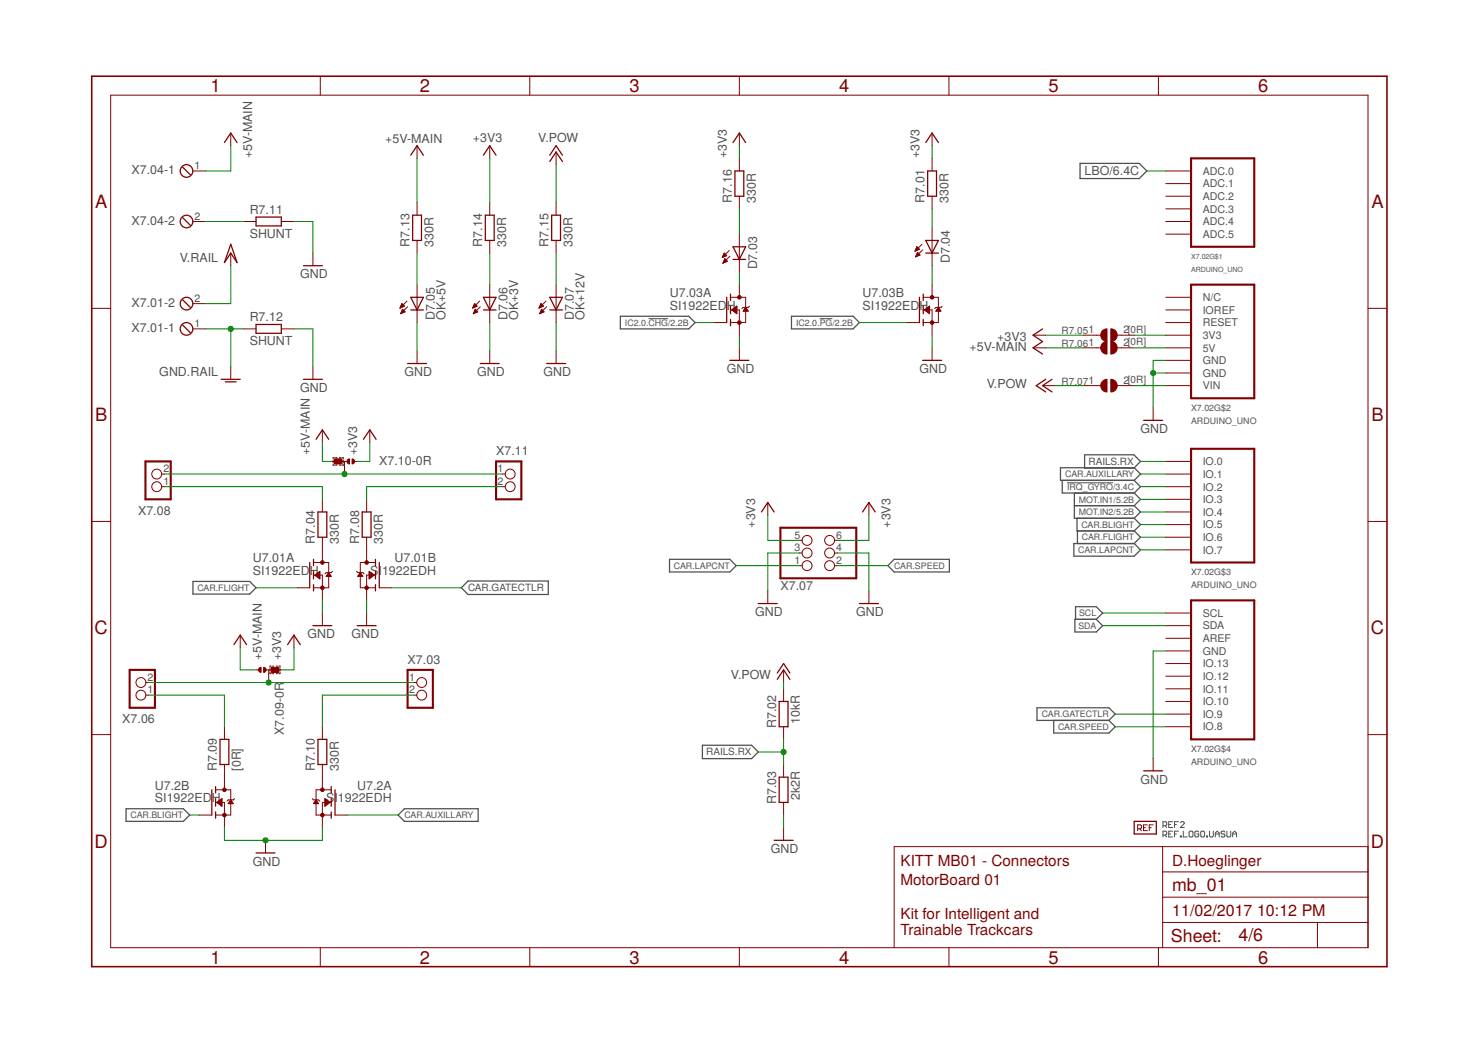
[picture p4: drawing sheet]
<svg xmlns="http://www.w3.org/2000/svg" width="297mm" height="210mm" viewBox="0 0 297 210" stroke-linecap="round" stroke-linejoin="round" font-family="sans-serif">
<g fill="none" stroke="#505050" stroke-width=".2">
<path d="M130.3 64.1h4M164.7 64.1h2.6M214.4 97.1h9.3M233.7 166h.6l.2-.2v-.4l-.2-.2h-.6v1.2M233.7 167.9h.6l.2-.2v-.4l-.2-.2h-.6v1.2M234.1 167.9l.4 .4M234.1 166l.4 .4M234.9 167.7h.4M234.9 165.8h.4M235.7 167.1h-.8v1.2h.8M235.7 165.2h-.8v1.2h.8M236.1 167.7h.3"/>
<path d="M236.1 165.8h.3M236.8 167.1h-.7v1.2M236.8 165.2h-.7v1.2M237.2 168.1h.2v.2h-.2zM237.2 165.4l.2-.2h.4l.2 .2v.2l-.8 .8h.8M237.8 167.1v1.2h.8M239.2 167.1h.4l.2 .2v.8l-.2 .2h-.4l-.2-.2v-.8zM240.9 167.3l-.2-.2h-.4l-.2 .2v.8l.2 .2h.4l.2-.2v-.4h-.4M241.5 167.1h.4l.2 .2v.8l-.2 .2h-.4l-.2-.2v-.8zM242.5 168.1h.2v.2h-.2zM243.1 167.1v1l.2 .2h.3l.2-.2v-1M244.2 167.7h.8"/>
<path d="M244.2 168.3v-.8l.4-.4 .4 .4v.8M246.2 167.3l-.2-.2h-.4l-.2 .4 .2 .2h.4l.2 .4-.2 .2h-.4l-.2-.2M246.6 167.1v1l.2 .2h.4l.2-.2v-1M247.7 167.7h.8M247.7 168.3v-.8l.4-.4 .4 .4v.8"/>
</g>
<g fill="none" stroke="#505050" stroke-width=".25">
<path d="M217.1 32.9h11.9l1.5 1.5-1.5 1.5h-11.9zM124.7 63.6h13.7l1.3 1.3-1.3 1.2h-13.7zM159.1 63.6h12.3l1.3 1.3-1.3 1.2h-12.3zM213.1 94h14.8l1.3 1.3-1.3 1.3h-14.8zM213.5 96.6v2.5h14.4M215.9 99.1v5.1h12M218 91.4h9.9l1.3 1.4-1.3 1.3h-9.9zM227.9 96.6l1.3 1.3-1.3 1.2M227.9 99.1l1.3 1.3-1.3 1.3M38.8 116.9h11.4l1.3 1.3-1.3 1.2h-11.4zM92.7 118.2l1.4-1.4h16.1v2.7h-16.1zM134.6 112.5h12.1l1.3 1.2-1.3 1.3h-12.1z"/>
<path d="M178.4 113.7l1.3-1.2h11.1v2.5h-11.1zM215.8 109.3h12.1l1.3 1.3-1.3 1.2h-12.1zM215.9 101.7h12M216.5 104.2v2.5h11.4M216.5 106.7v2.6M227.9 101.7l1.3 1.2-1.3 1.3M227.9 106.7l1.3 1.3-1.3 1.3M227.9 104.2l1.3 1.3-1.3 1.2M216 124.5h4.3l1.3 1.3-1.3 1.3h-4.3zM216.2 124.5v-2.5h4.1l1.3 1.3-1.3 1.2M141.2 149.8h9.8l1.4 1.4-1.4 1.3h-9.8zM208.4 142.3h14.5l1.2 1.3-1.2 1.2h-14.5z"/>
<path d="M211.8 144.8v2.6h11.1l1.2-1.3-1.2-1.3M25.3 162.6h11.6l1.2 1.3-1.2 1.2h-11.6zM80 163.9l1.3-1.3h14.8v2.5h-14.8z"/>
</g>
<g fill="none" stroke="#800000" stroke-width=".2">
<path d="M22.2 19.1h252.7v171.4h-252.7zM64.4 15.3v3.8M106.5 15.3v3.8M148.6 15.3v3.8M190.7 15.3v3.8M232.8 15.3v3.8M38.8 34.4h2.5M46.4 26.8v2.5M83.8 29.3v2.5M98.4 29.3v2.5M111.8 30.6v2.5M148.6 26.8v2.5"/>
<path d="M148.6 31.8v2.6M148.6 39.5v2.5M187.3 26.8v2.5M187.3 31.8v2.6M187.3 39.5v2.5M234.3 34.4h5.1M234.3 36.9h5.1M234.3 39.5h5.1M38.8 44.5h2.5M46.4 50.9v2.5M48.9 44.5h2.6M56.5 44.5h2.6"/>
<path d="M62.9 50.9v2.5M83.8 40.7v2.6M83.8 48.3v2.6M83.8 57.2v7.7M98.4 40.7v2.6M98.4 48.3v2.6M98.4 57.2v7.7M111.8 40.7v2.6M111.8 48.3v2.6M111.8 57.2v7.7M145.2 51.7h.2M145.2 51.5h.5"/>
<path d="M145.3 51.4h.7M145.3 52.9h.1M145.4 51.3h.6M145.4 52.7h.2M145.4 51.2h.4M145.4 52.6h.5M145.5 51.1h.2M145.5 52.5h.7M145.5 52.4h.5M145.5 50.9h.1M145.5 50.9l.5 .5-.8 .4zM145.6 52.3h.3"/>
<path d="M145.6 52.2h.2M145.7 52l-.4 .9M145.7 52l.5 .5-.9 .4M145.7 52h.1M146.6 50.4l-1.4 1.4M146.7 51.5l-1.4 1.4M146.8 59.8h3.1v5.1h-3.1M148.6 47.1v7.6M148.6 57.2v2.6M183.9 50.5h.1M184 50.3h.3M184 50.2h.5"/>
<path d="M184.1 51.5h.1M184.1 50.1h.7M184.1 51.4h.4M184.1 50h.5M184.1 51.3h.7M184.2 49.9h.3M184.2 51.2h.6M184.2 49.7h.2M184.3 51.1h.4M184.3 49.6h.1M184.3 49.6l-.4 .9M184.3 49.6l.5 .5-.9 .4"/>
<path d="M184.3 50.9h.3M184.4 50.8h.1M184.4 50.8l.5 .5-.9 .3zM185.3 49.1l-1.4 1.4M185.4 50.2l-1.4 1.4M185.5 59.8h3.1v5.1h-3.1M187.3 45.8v7.6M187.3 57.2v2.6M234.3 42h5.1M234.3 44.5h5.1M234.3 47.1h5.1M234.3 59.8h5.1"/>
<path d="M18.4 62h3.8M38.8 66.1h2.5M38.8 61h2.5M46.4 73.7v2.6M48.9 66.1h2.6M56.5 66.1h2.6M62.9 73.7v2.6M80.4 61.9h.1M80.5 61.8h.2M80.5 61.7h.5M80.6 63h.1M80.6 61.6h.7"/>
<path d="M80.6 62.9h.4M80.6 61.4h.6M80.7 62.8h.5M80.7 61.3h.4M80.7 62.7h.7M80.7 61.2h.2M80.8 61.1h.1M80.8 62.5h.5M80.8 61l-.4 .9M80.8 61l.5 .6-.9 .3M80.8 62.4h.3M80.9 62.3h.1"/>
<path d="M80.9 62.2l.5 .5-.9 .4zM81.8 60.5l-1.4 1.4M81.9 61.7l-1.4 1.4M83.8 70.5v2.6M95 61.9h.1M95.1 61.8h.2M95.1 61.7h.5M95.2 63h.1M95.2 61.6h.7M95.2 62.9h.4M95.2 61.4h.6M95.3 62.8h.5"/>
<path d="M95.3 61.3h.4M95.3 62.7h.7M95.3 61.2h.2M95.4 62.5h.5M95.4 61.1h.1M95.4 61l-.4 .9M95.4 61l.5 .6M95.4 62.4h.3M95.5 62.3h.1M95.5 62.2l.5 .5-.9 .4zM95.9 61.6l-.9 .3M96.4 60.5l-1.4 1.4"/>
<path d="M96.5 61.7l-1.4 1.4M98.4 70.5v2.6M108.3 61.9h.1M108.4 61.8h.2M108.4 61.7h.5M108.5 63h.1M108.5 61.6h.7M108.5 62.9h.4M108.5 61.4h.6M108.6 62.8h.6M108.6 61.3h.4M108.6 62.7h.7"/>
<path d="M108.6 61.2h.3M108.7 61.1h.1M108.7 62.5h.5M108.7 61l.5 .6-.9 .3zM108.8 62.4h.3M108.8 62.3h.1M108.8 62.2l.5 .5-.8 .4zM109.7 60.5l-1.4 1.4M109.9 61.7l-1.4 1.4M111.8 70.5v2.6M143.5 64.9h2.5M146.8 62.3h1.8v5.1"/>
<path d="M147.1 62.3l1-.7v1.5zM147.1 62.3h1M147.2 62.4h.9M147.3 62.2h.8M147.4 62.5h.7M147.4 62h.7M147.5 62.7h.6M147.6 61.9h.5M147.7 62.8h.4M147.7 61.8h.4M147.8 62.9h.3M147.9 61.7h.2"/>
<path d="M148 63h.1M148.1 61.6h.1M148.6 69.9v2.6M149.4 62.5h.9M149.5 62.4h.8M149.5 62.3h.7M149.6 62.2h.5M149.7 62h.3M149.8 61.9h.1M149.9 61.8l.5 .8h-1zM150.6 61.6l-.2 .2h-1l-.3 .3M182.2 64.9h2.6"/>
<path d="M185.5 62.3h1.8v5.1M185.8 62.3l1-.7v1.5zM185.8 62.3h1M185.9 62.4h.9M186 62.2h.8M186.1 62.5h.7M186.1 62h.7M186.2 62.7h.6M186.3 61.9h.5M186.4 62.8h.4M186.5 61.8h.3M186.6 62.9h.2"/>
<path d="M186.6 61.7h.2M186.7 63h.1M186.8 61.6h.1M187.3 69.9v2.6M188.1 62.5h1M188.2 62.4h.8M188.3 62.3h.6M188.3 62.2h.5M188.4 62h.3M188.5 61.9h.2M188.6 61.8l.5 .8h-1zM189.4 61.6l-.3 .2h-1l-.3 .3"/>
<path d="M207.6 67.4h2.6M207.6 69.9h2.6M209.5 77.5h2.6M217.8 67.4h3.4M217.8 69.9h3.4M217.8 77.5h3.4M224.5 67.4h3.4M224.5 69.9h3.4M224.5 77.5h3.4M234.3 62.3h5.1M234.3 64.9h5.1M234.3 67.4h5.1"/>
<path d="M234.3 69.9h5.1M234.3 72.5h5.1M234.3 75h5.1M234.3 77.5h5.1M274.9 62h3.8M32.5 95.3h.5M32.5 97.9h.5M64.8 86.4v2.6M66.7 92.8h.8M67 92.5v.5M67 93.3v.2h.2M67.2 92h-.2v.3"/>
<path d="M67.5 93.5h.2M67.5 92h.2M68.2 93.5h.3M68.2 92h.3M68.7 92.8h1M68.7 92h.3v.3M69 92.5v.5M69 93.3v.2h-.3M69.2 92.8v2.5M71 92.8h.8M74.3 86.4v2.6M101 95.3h.5"/>
<path d="M101 97.9h.5M231.8 82v2.5M234.3 92.8h5.1M234.3 95.3h5.1M234.3 97.9h5.1M18.4 104.8h3.8M59.7 118.2h2.6M63 115.6h1.8v5.1M63 113.1h3.1v5.1h-3.1M63.3 115.6l1-.7v1.5zM63.4 115.7h.9M63.5 115.5h.8"/>
<path d="M63.5 115.8h.8M63.6 115.4h.7M63.7 116h.6M63.8 115.2h.5M63.8 116.1h.5M64 115.1h.3M64 116.2h.3M64.1 115h.2M64.2 116.3h.1M64.8 100.4v2.5M64.8 108v5.1M65.6 115.8h.9"/>
<path d="M65.7 115.7h.7M65.7 115.6h.7M65.8 115.5h.5M65.9 115.4h.3M66 115.2h.1M66.1 115.1l.5 .8h-1zM66.8 114.9l-.2 .2h-1l-.3 .3M71.6 114.9l.3 .2h1l.3 .3M71.9 115.8h1M72 115.7h.8M72.1 115.6h.6M72.2 115.5h.4"/>
<path d="M72.2 115.4h.4M72.3 115.2h.2M72.4 115.1l.5 .8h-1zM73.7 100.4v2.5M73.7 108v5.1M74.2 115.1h.3M74.2 115.8h.7M74.2 115.7h.9M74.2 115.5h.8M74.2 115.4h.6M74.2 115.2h.5M74.2 116.3h.1"/>
<path d="M74.2 116.2h.2M74.2 116.1h.4M74.2 116h.6M74.2 115h.1M74.2 114.9l1 .7-1 .8zM75.5 115.6h-1.8v5.1M75.5 113.1h-3.1v5.1h3.1M76.2 118.2h2.5M154.3 101v2.6M154.3 118.8v2.5M160.7 113.7h.5M160.7 111.2h.5"/>
<path d="M160.7 108.6h.5M167.7 113.7h.6M167.7 111.2h.6M167.7 108.6h.6M174.6 101v2.6M174.6 118.8v2.5M234.3 100.4h5.1M234.3 102.9h5.1M234.3 105.5h5.1M234.3 108h5.1M234.3 110.6h5.1M274.9 104.8h3.8"/>
<path d="M29.3 139.8h.6M29.3 137.2h.6M48.3 127.7v2.5M51.5 134.7h.7M53.5 134.7h1M54 134.7v2.5M54.3 134.4v.5M54.3 135.2v.2h.2M54.5 133.9h-.2v.3M54.8 135.4h.2M54.8 133.9h.2M55.5 135.4h.3"/>
<path d="M55.5 133.9h.3M55.8 134.7h.7M56 133.9h.3v.3M56.3 134.4v.5M56.3 135.2v.2h-.3M59.1 127.7v2.5M64.8 123.3v2.5M73.7 123.3v2.5M83.2 139.8h.6M83.2 137.2h.6M157.5 134.7v2.5M157.5 138.5v2.5"/>
<path d="M234.3 123.3h5.1M234.3 125.8h5.1M234.3 128.3h5.1M234.3 130.9h5.1M234.3 133.4h5.1M234.3 136h5.1M234.3 138.5h5.1M18.4 147.7h3.8M43.3 158.8h3.1v5.1h-3.1M45.1 146.1v2.6M45.1 153.7v5.1M64.8 146.1v2.6"/>
<path d="M64.8 153.7v5.1M66.6 158.8h-3.1v5.1h3.1M157.5 146.1v2.6M157.5 153.7v2.6M231.8 152.5v2.5M234.3 141h5.1M234.3 143.6h5.1M234.3 146.1h5.1M274.9 147.7h3.8M40 163.9h2.6M43.3 161.3h1.8v5.1M43.6 161.3l1-.7v1.5z"/>
<path d="M43.7 161.4h.9M43.8 161.2h.8M43.9 161.5h.7M43.9 161.1h.7M44 161.7h.6M44.1 161h.5M44.2 161.8h.4M44.3 160.8h.3M44.3 161.9h.3M44.4 160.7h.2M44.5 162h.1M44.6 160.6h.1"/>
<path d="M45.9 161.5h.9M46 161.4h.8M46.1 161.3h.6M46.1 161.2h.5M46.2 161.1h.3M46.3 161h.1M46.4 160.8l.5 .8h-1zM47.1 160.6l-.2 .2h-1l-.3 .3M53.4 169v2.5M62.8 160.6l.2 .2h1l.3 .3M63 161.5h1M63.1 161.4h.8"/>
<path d="M63.2 161.3h.6M63.3 161.2h.5M63.4 161.1h.3M63.4 161h.2M63.5 160.8l.5 .8h-1zM65.3 160.8h.3M65.3 161.5h.7M65.3 161.4h.9M65.3 161.2h.8M65.3 161.1h.6M65.3 161h.5M65.3 162h.1"/>
<path d="M65.3 161.9h.3M65.3 161.8h.4M65.3 161.7h.6M65.3 160.7h.1M65.3 160.6h.1M65.3 160.6l1 .7-1 .8zM66.6 161.3h-1.8v5.1M67.3 163.9h2.6M157.5 161.3v2.6M157.5 166.4v2.6M228.6 166.6h.6l.2-.2v-.4l-.2-.2h-.6v1.2M229 166.6l.4 .4"/>
<path d="M229.8 166.4h.4M230.6 165.8h-.8v1.2h.8M231 166.4h.4M231.8 165.8h-.8v1.2M233.7 170.2v20.3M233.7 175.3h41.2M274.9 170.2h-95.2v20.3M64.4 190.5v3.9M106.5 190.5v3.9M148.6 190.5v3.9M190.7 190.5v3.9M232.8 190.5v3.9"/>
<path d="M233.7 185.5h41.2M233.7 180.4h41.2M264.8 185.5v5"/>
<circle cx="31.5" cy="97.9" r=".99"/>
<circle cx="31.5" cy="95.3" r=".99"/>
<circle cx="102.5" cy="95.3" r=".99"/>
<circle cx="102.5" cy="97.9" r=".99"/>
<circle cx="162.2" cy="111.2" r=".99"/>
<circle cx="162.2" cy="108.6" r=".99"/>
<circle cx="162.2" cy="113.7" r=".99"/>
<circle cx="166.7" cy="113.7" r=".99"/>
<circle cx="166.7" cy="111.2" r=".99"/>
<circle cx="166.7" cy="108.6" r=".99"/>
<circle cx="28.3" cy="139.8" r=".99"/>
<circle cx="28.3" cy="137.2" r=".99"/>
<circle cx="84.8" cy="139.8" r=".99"/>
<circle cx="84.8" cy="137.2" r=".99"/>
</g>
<path d="M18.4 15.3h260.3v179.1h-260.3z" fill="none" stroke="#800000" stroke-width=".32"/>
<path d="M239.4 31.8h12.7v17.8h-12.7zM239.4 57.2h12.7v22.9h-12.7zM29.2 92.8h5.1v7.6h-5.1zM99.7 92.8h5.1v7.6h-5.1zM239.4 90.2h12.7v22.9h-12.7zM156.8 106.1h15.3v10.2h-15.3zM26.1 134.7h5v7.6h-5zM81.9 134.7h5.1v7.6h-5.1zM239.4 120.7h12.7v28h-12.7z" fill="none" stroke="#800000" stroke-width=".42"/>
<g fill="none" stroke="#800000" stroke-width=".25">
<path d="M36.7 33.6l1.5 1.5M45.1 28.7l1.3-1.9 1.2 1.9M82.5 31.2l1.3-1.9 1.3 1.9M97.2 31.2l1.2-1.9 1.3 1.9M110.5 32.5l1.3-1.9 1.2 1.9M110.5 31.2l1.3-1.9 1.2 1.9M147.3 28.7l1.3-1.9 1.3 1.9M147.7 34.4h1.8v5.1h-1.8zM186.1 28.7l1.2-1.9 1.3 1.9M186.4 34.4h1.8v5.1h-1.8zM36.7 43.8l1.5 1.5M46.4 49.1l1.2 3.7-1.2-1.9-1.3 1.9z"/>
<path d="M51.5 43.6h5v1.8h-5zM61 53.4h3.8M82.5 59.8h2.6l-1.3 2.5zM82.9 43.3h1.8v5h-1.8zM97.2 59.8h2.5l-1.3 2.5zM97.5 43.3h1.8v5h-1.8zM110.5 59.8h2.5l-1.2 2.5zM110.9 43.3h1.7v5h-1.7zM146 59.8v5.1M146.8 59.1v1.3M147.3 49.6h2.6l-1.3 2.6zM147.3 52.2h2.6"/>
<path d="M184.8 59.8v5.1M185.5 59.1v1.3M186.1 48.3h2.5l-1.3 2.6zM186.1 50.9h2.5M36.7 65.4l1.5 1.5M36.7 60.3l1.5 1.5M44.5 76.3h3.8M45.3 76.8h2.2M51.5 65.2h5v1.8h-5zM61 76.3h3.8M81.9 73.1h3.8M82.5 62.3h2.6"/>
<path d="M96.5 73.1h3.8M97.2 62.3h2.5M109.9 73.1h3.8M110.5 62.3h2.5M146.7 72.5h3.8M146.8 61.6v1.5M146.8 64.2v1.3M185.4 72.5h3.8M185.5 61.6v1.5M185.5 64.2v1.3M209.5 66.1l-1.9 1.3 1.9 1.3-1.9 1.2 1.9 1.3M210.2 76.3l-1.9 1.2 1.9 1.3"/>
<path d="M211.4 76.3l-1.9 1.2 1.9 1.3M63.5 88.3l1.3-1.9 1.3 1.9M73 88.3l1.3-1.9 1.3 1.9M229.8 84.5h3.9M62.3 113.1v5.1M63 112.5v1.2M63 114.9v1.5M63 117.5v1.3M63.9 102.9h1.8v5.1h-1.8zM72.8 102.9h1.8v5.1h-1.8zM75.5 112.5v1.2M75.5 114.9v1.5"/>
<path d="M75.5 117.5v1.3M76.2 113.1v5.1M153 102.9l1.3-1.9 1.3 1.9M173.4 102.9l1.2-1.9 1.3 1.9M47 129.6l1.3-1.9 1.3 1.9M57.8 129.6l1.3-1.9 1.2 1.9M62.9 125.8h3.8M71.8 125.8h3.8M152.4 121.3h3.8M156.2 136.6l1.3-1.9 1.2 1.9M156.2 135.3l1.3-1.9 1.2 1.9M172.7 121.3h3.8"/>
<path d="M42.6 158.8v5.1M43.3 158.2v1.2M44.2 148.7h1.8v5h-1.8zM63.9 148.7h1.8v5h-1.8zM66.6 158.2v1.2M67.3 158.8v5.1M156.6 141h1.8v5.1h-1.8zM156.6 156.3h1.8v5h-1.8zM229.8 155h3.9M43.3 160.6v1.5M43.3 163.2v1.3M51.5 171.5h3.8"/>
<path d="M66.6 160.6v1.5M66.6 163.2v1.3M155.6 169h3.8M227.9 165.1h4.5v2.6h-4.5z"/>
<circle cx="37.5" cy="34.4" r="1.27"/>
<circle cx="37.5" cy="44.5" r="1.27"/>
<circle cx="37.5" cy="61" r="1.27"/>
<circle cx="37.5" cy="66.1" r="1.27"/>
</g>
<g fill="#800000" stroke="#800000" stroke-width=".2">
<path d="M70.8 92.3a.51 .51 0 0 1 .5 .5 .51 .51 0 0 1-.5 .5z" fill-rule="evenodd"/>
<path d="M68.2 92.3a.51 .51 0 0 1 .5 .5 .51 .51 0 0 1-.5 .5z" fill-rule="evenodd"/>
<path d="M69.8 92.5l.5-.2v1l-.5-.3z" fill-rule="evenodd"/>
<path d="M67.3 92.5l.4-.2v1l-.5-.3z" fill-rule="evenodd"/>
<path d="M55.5 134.2a.51 .51 0 0 1 .5 .5 .51 .51 0 0 1-.5 .5z" fill-rule="evenodd"/>
<path d="M53 134.2a.51 .51 0 0 1 .5 .5 .51 .51 0 0 1-.5 .5z" fill-rule="evenodd"/>
<path d="M54.6 134.3l.4-.1v1l-.5-.3z" fill-rule="evenodd"/>
<path d="M52.1 134.3l.4-.1v1l-.5-.3z" fill-rule="evenodd"/>
<path d="M223.2 66.1a1.27 1.27 0 0 1 1.3 1.3 1.27 1.27 0 0 1-1.3 1.3z" fill-rule="evenodd"/>
<path d="M221.5 66.5l.5-.3 .5-.1v2.6a1.29 1.29 0 0 1-1.2-.8 1.29 1.29 0 0 1 .2-1.4z" fill-rule="evenodd"/>
<path d="M223.2 68.7a1.26 1.26 0 0 1 1.3 1.2 1.26 1.26 0 0 1-1.3 1.3z" fill-rule="evenodd"/>
<path d="M221.5 69.1l.5-.4h.5v2.5a1.27 1.27 0 0 1-1.2-.8 1.27 1.27 0 0 1 .2-1.3z" fill-rule="evenodd"/>
<path d="M223.2 76.3a1.27 1.27 0 0 1 1.3 1.2 1.27 1.27 0 0 1-1.3 1.3z" fill-rule="evenodd"/>
<path d="M221.5 76.7l.5-.4h.5v2.5a1.27 1.27 0 0 1-1.2-.7 1.27 1.27 0 0 1 .2-1.4z" fill-rule="evenodd"/>
<circle cx="148.6" cy="64.9" r=".36"/>
<circle cx="148.6" cy="59.8" r=".36"/>
<circle cx="187.3" cy="64.9" r=".36"/>
<circle cx="187.3" cy="59.8" r=".36"/>
<circle cx="45.1" cy="163.9" r=".36"/>
<circle cx="45.1" cy="158.8" r=".36"/>
<circle cx="64.8" cy="118.2" r=".36"/>
<circle cx="64.8" cy="113.1" r=".36"/>
<circle cx="73.7" cy="118.2" r=".36"/>
<circle cx="73.7" cy="113.1" r=".36"/>
<circle cx="64.8" cy="163.9" r=".36"/>
<circle cx="64.8" cy="158.8" r=".36"/>
</g>
<g fill="#800000" stroke="#800000" stroke-width=".2">
<path d="M67.2 92.3h1.5v1h-1.5z"/>
<path d="M54.5 134.2h1.5v1h-1.5z"/>
</g>
<g fill="none" stroke="#008000" stroke-width=".2">
<path d="M46.4 29.3v5.1h-5.1M83.8 31.8v8.9M98.4 31.8v8.9M111.8 33.1v7.6M148.6 29.3v2.5M187.3 29.3v2.5M230.5 34.4h3.8M41.3 44.5h7.6M46.4 53.4v7.6h-5.1M59.1 44.5h3.8v6.4M83.8 50.9v6.3M98.4 50.9v6.3"/>
<path d="M111.8 50.9v6.3M148.6 42v5.1M148.6 54.7v2.5M187.3 42v3.8M187.3 53.4v3.8M41.3 66.1h7.6M46.4 66.1v7.6M59.1 66.1h3.8v7.6M83.8 64.9v5.6M98.4 64.9v5.6M111.8 64.9v5.6M139.7 64.9h3.8"/>
<path d="M148.6 67.4v2.5M172.7 64.9h9.5M187.3 67.4v2.5M210.2 69.9h7.6M210.2 67.4h7.6M212.1 77.5h5.7M227.9 69.9h6.4M227.9 77.5h6.4M227.9 67.4h6.4M231.8 75h2.5M234.3 72.5h-2.5v9.5M33 97.9h31.8v2.5"/>
<path d="M33 95.3h68M64.8 89v3.8h1.9M74.3 89v3.8h-2.5M101 97.9h-27.3v2.5M229.2 92.8h5.1M229.2 97.9h5.1M229.2 95.3h5.1M51.5 118.2h8.2M78.7 118.2h14M148 113.7h12.7M154.3 103.6v5h6.4M160.7 111.2h-6.4v7.6"/>
<path d="M168.3 111.2h6.3v7.6M168.3 113.7h10.1M174.6 103.6v5h-6.3M229.2 100.4h5.1M229.2 102.9h5.1M229.2 108h5.1M229.2 105.5h5.1M229.2 110.6h5.1M29.9 139.8h15.2v6.3M29.9 137.2h53.3M48.3 130.2v4.5h3.2M59.1 130.2v4.5h-2.6"/>
<path d="M64.8 120.7v2.6M73.7 120.7v2.6M83.2 139.8h-18.4v6.3M157.5 137.2v1.3M221.6 123.3h12.7M221.6 125.8h12.7M234.3 130.9h-2.5v21.6M152.4 151.2h5.1M157.5 148.7v5M224.1 146.1h10.2M224.1 143.6h10.2M38.1 163.9h1.9"/>
<path d="M45.1 166.4v2.6h19.7v-2.6M69.9 163.9h10.1M157.5 163.9v2.5"/>
</g>
<g fill="#008000" stroke="#008000" stroke-width=".2">
<circle cx="231.8" cy="75" r=".51"/>
<circle cx="53.4" cy="169" r=".51"/>
<circle cx="157.5" cy="151.2" r=".51"/>
<circle cx="46.4" cy="66.1" r=".51"/>
<circle cx="69.2" cy="95.3" r=".51"/>
<circle cx="54" cy="137.2" r=".51"/>
</g>
<g font-size="3.7" fill="#800000">
<text x="42.3" y="18.5">1</text>
<text x="84.4" y="18.5">2</text>
<text x="126.5" y="18.5">3</text>
<text x="168.6" y="18.5">4</text>
<text x="210.7" y="18.5">5</text>
<text x="252.9" y="18.5">6</text>
<text x="19.1" y="41.9">A</text>
<text x="275.6" y="41.9">A</text>
<text x="19.1" y="84.7">B</text>
<text x="275.6" y="84.7">B</text>
<text x="19" y="127.6">C</text>
<text x="275.5" y="127.6">C</text>
<text x="19" y="170.4">D</text>
<text x="275.5" y="170.4">D</text>
<text x="42.3" y="193.7">1</text>
<text x="84.4" y="193.7">2</text>
<text x="126.5" y="193.7">3</text>
<text x="168.6" y="193.7">4</text>
<text x="210.7" y="193.7">5</text>
<text x="252.9" y="193.7">6</text>
</g>
<g font-size="3.6" fill="#800000">
<text x="235.6" y="179.1">mb_01</text>
<text x="235.3" y="189.4">Sheet:</text>
<text x="248.9" y="189.3">4/6</text>
</g>
<g font-size="3.2" fill="#800000">
<text x="235.6" y="184.2">11/02/2017</text>
<text x="252.6" y="184.2">10:12 PM</text>
</g>
<g font-size="3.1" fill="#800000">
<text x="181" y="174">KITT MB01 - Connectors</text>
<text x="181" y="177.8">MotorBoard 01</text>
<text x="235.6" y="174">D.Hoeglinger</text>
<text x="181" y="184.7">Kit for Intelligent and</text>
<text x="181" y="188">Trainable Trackcars</text>
</g>
<g font-size="2.5" fill="#505050">
<text x="77.4" y="28.7">+5V-MAIN</text>
<text x="95" y="28.5">+3V3</text>
<text x="108.2" y="28.5">V.POW</text>
<text x="26.4" y="35">X7.04-1</text>
<text x="50.7" y="31.8" transform="rotate(-90 50.7 31.8)">+5V-MAIN</text>
<text x="146" y="31.8" transform="rotate(-90 146 31.8)">+3V3</text>
<text x="184.8" y="31.8" transform="rotate(-90 184.8 31.8)">+3V3</text>
<text x="218" y="35.3">LBO/6.4C</text>
<text x="147.1" y="40.7" transform="rotate(-90 147.1 40.7)">R7.16</text>
<text x="151.9" y="40.7" transform="rotate(-90 151.9 40.7)">330R</text>
<text x="185.8" y="40.7" transform="rotate(-90 185.8 40.7)">R7.01</text>
<text x="190.6" y="40.7" transform="rotate(-90 190.6 40.7)">330R</text>
<text x="26.4" y="45.2">X7.04-2</text>
<text x="50.2" y="47.8">SHUNT</text>
<text x="50.2" y="43">R7.11</text>
<text x="36.1" y="52.7">V.RAIL</text>
<text x="82.3" y="49.6" transform="rotate(-90 82.3 49.6)">R7.13</text>
<text x="87.1" y="49.6" transform="rotate(-90 87.1 49.6)">330R</text>
<text x="96.9" y="49.6" transform="rotate(-90 96.9 49.6)">R7.14</text>
<text x="101.7" y="49.6" transform="rotate(-90 101.7 49.6)">330R</text>
<text x="110.3" y="49.6" transform="rotate(-90 110.3 49.6)">R7.15</text>
<text x="115.1" y="49.6" transform="rotate(-90 115.1 49.6)">330R</text>
<text x="190.9" y="52.9" transform="rotate(-90 190.9 52.9)">D7.04</text>
<text x="60.3" y="56">GND</text>
<text x="134.6" y="59.8">U7.03A</text>
<text x="152.1" y="54.2" transform="rotate(-90 152.1 54.2)">D7.03</text>
<text x="173.3" y="59.8">U7.03B</text>
<text x="26.4" y="61.7">X7.01-2</text>
<text x="50.2" y="64.6">R7.12</text>
<text x="87.4" y="64.3" transform="rotate(-90 87.4 64.3)">D7.05</text>
<text x="89.5" y="64.3" transform="rotate(-90 89.5 64.3)">OK+5V</text>
<text x="102" y="64.3" transform="rotate(-90 102 64.3)">D7.06</text>
<text x="104.1" y="64.3" transform="rotate(-90 104.1 64.3)">OK+3V</text>
<text x="115.3" y="64.3" transform="rotate(-90 115.3 64.3)">D7.07</text>
<text x="117.5" y="64.3" transform="rotate(-90 117.5 64.3)">OK+12V</text>
<text x="134.6" y="62.3">SI1922ED</text>
<text x="146.1" y="62.3">H</text>
<text x="173.3" y="62.3">SI1922EDH</text>
<text x="26.4" y="66.7">X7.01-1</text>
<text x="50.2" y="69.4">SHUNT</text>
<text x="194.9" y="70.6">+5V-MAIN</text>
<text x="200.4" y="68.5">+3V3</text>
<text x="32" y="75.5">GND.RAIL</text>
<text x="81.3" y="75.6">GND</text>
<text x="95.9" y="75.6">GND</text>
<text x="109.2" y="75.6">GND</text>
<text x="146" y="75">GND</text>
<text x="184.8" y="75">GND</text>
<text x="60.3" y="78.8">GND</text>
<text x="198.3" y="78.1">V.POW</text>
<text x="229.2" y="87.1">GND</text>
<text x="62.2" y="91.5" transform="rotate(-90 62.2 91.5)">+5V-MAIN</text>
<text x="71.8" y="91.5" transform="rotate(-90 71.8 91.5)">+3V3</text>
<text x="76.2" y="93.4">X7.10-0R</text>
<text x="99.7" y="91.5">X7.11</text>
<text x="27.7" y="103.4">X7.08</text>
<text x="151.8" y="106.1" transform="rotate(-90 151.8 106.1)">+3V3</text>
<text x="178.9" y="106.1" transform="rotate(-90 178.9 106.1)">+3V3</text>
<text x="50.8" y="113.1">U7.01A</text>
<text x="63.3" y="109.3" transform="rotate(-90 63.3 109.3)">R7.04</text>
<text x="68.1" y="109.3" transform="rotate(-90 68.1 109.3)">330R</text>
<text x="72.2" y="109.3" transform="rotate(-90 72.2 109.3)">R7.08</text>
<text x="77" y="109.3" transform="rotate(-90 77 109.3)">330R</text>
<text x="79.3" y="113.1">U7.01B</text>
<text x="50.8" y="115.6">SI1922EDH</text>
<text x="74.4" y="115.6">SI</text>
<text x="76.8" y="115.6">1922EDH</text>
<text x="156.8" y="118.7">X7.07</text>
<text x="151.8" y="123.9">GND</text>
<text x="172.1" y="123.9">GND</text>
<text x="61.8" y="128.3">GND</text>
<text x="70.7" y="128.3">GND</text>
<text x="52.6" y="132.8" transform="rotate(-90 52.6 132.8)">+5V-MAIN</text>
<text x="56.5" y="132.8" transform="rotate(-90 56.5 132.8)">+3V3</text>
<text x="81.9" y="133.4">X7.03</text>
<text x="146.9" y="136.5">V.POW</text>
<text x="24.6" y="145.3">X7.06</text>
<text x="57" y="147.8" transform="rotate(-90 57 147.8)">X7.09-0R</text>
<text x="156" y="146.4" transform="rotate(-90 156 146.4)">R7.02</text>
<text x="160.8" y="145.6" transform="rotate(-90 160.8 145.6)">10kR</text>
<text x="43.6" y="155" transform="rotate(-90 43.6 155)">R7.09</text>
<text x="48.4" y="155" transform="rotate(-90 48.4 155)">[0R]</text>
<text x="63.3" y="155" transform="rotate(-90 63.3 155)">R7.10</text>
<text x="68.1" y="155" transform="rotate(-90 68.1 155)">330R</text>
<text x="31.1" y="161.3">SI1922EDH</text>
<text x="31.1" y="158.8">U7.2B</text>
<text x="65.5" y="161.3">SI</text>
<text x="67.9" y="161.3">1922EDH</text>
<text x="71.8" y="158.8">U7.2A</text>
<text x="156" y="161.7" transform="rotate(-90 156 161.7)">R7.03</text>
<text x="160.8" y="160.8" transform="rotate(-90 160.8 160.8)">2k2R</text>
<text x="229.2" y="157.5">GND</text>
<text x="154.9" y="171.5">GND</text>
<text x="50.8" y="174">GND</text>
</g>
<g font-size="2.1" fill="#505050">
<text x="39.1" y="34">1</text>
<text x="241.7" y="35.1">ADC.0</text>
<text x="241.7" y="37.7">ADC.1</text>
<text x="241.7" y="40.2">ADC.2</text>
<text x="39.1" y="44.2">2</text>
<text x="241.7" y="42.8">ADC.3</text>
<text x="241.7" y="45.3">ADC.4</text>
<text x="241.7" y="47.8">ADC.5</text>
<text x="39.1" y="65.8">1</text>
<text x="39.1" y="60.7">2</text>
<text x="241.7" y="60.5">N/C</text>
<text x="241.7" y="63.1">IOREF</text>
<text x="241.7" y="65.6">RESET</text>
<text x="225.8" y="67">2[0R]</text>
<text x="225.8" y="69.6">2[0R]</text>
<text x="241.7" y="68.1">3V3</text>
<text x="241.7" y="70.7">5V</text>
<text x="225.8" y="77.2">2[0R]</text>
<text x="241.7" y="73.2">GND</text>
<text x="241.7" y="75.8">GND</text>
<text x="241.7" y="78.3">VIN</text>
<text x="32.8" y="95">2</text>
<text x="100" y="95">1</text>
<text x="241.7" y="93.5">IO.0</text>
<text x="32.8" y="97.5">1</text>
<text x="100" y="97.5">2</text>
<text x="241.7" y="96.1">IO.1</text>
<text x="241.7" y="98.6">IO.2</text>
<text x="241.7" y="101.2">IO.3</text>
<text x="241.7" y="103.7">IO.4</text>
<text x="241.7" y="106.2">IO.5</text>
<text x="159.7" y="113.4">1</text>
<text x="159.7" y="110.8">3</text>
<text x="159.7" y="108.3">5</text>
<text x="168.1" y="113.4">2</text>
<text x="168.1" y="110.8">4</text>
<text x="168.1" y="108.3">6</text>
<text x="241.7" y="108.8">IO.6</text>
<text x="241.7" y="111.3">IO.7</text>
<text x="241.7" y="124">SCL</text>
<text x="241.7" y="126.6">SDA</text>
<text x="241.7" y="129.1">AREF</text>
<text x="241.7" y="131.6">GND</text>
<text x="29.7" y="136.9">2</text>
<text x="82.2" y="136.9">1</text>
<text x="241.7" y="134.2">IO.13</text>
<text x="241.7" y="136.7">IO.12</text>
<text x="29.7" y="139.4">1</text>
<text x="82.2" y="139.4">2</text>
<text x="241.7" y="139.2">IO.11</text>
<text x="241.7" y="141.8">IO.10</text>
<text x="241.7" y="144.3">IO.9</text>
<text x="241.7" y="146.9">IO.8</text>
</g>
<g font-size="2" fill="#505050">
<text x="213.3" y="67.2">R7.051</text>
<text x="213.3" y="69.7">R7.061</text>
<text x="213.3" y="77.3">R7.071</text>
<text x="218.8" y="93.5">RAILS.RX</text>
<text x="94.1" y="118.9">CAR.GATECTLR</text>
<text x="141.9" y="151.9">RAILS.RX</text>
</g>
<g font-size="1.8" fill="#505050">
<text x="125.6" y="65.5">IC2.0.CHG/2.2B</text>
<text x="160" y="65.5">IC2.0.PG/2.2B</text>
<text x="239.4" y="82.6">X7.02G$2</text>
<text x="239.4" y="85.2">ARDUINO_UNO</text>
<text x="214.1" y="96">CAR.AUXILLARY</text>
<text x="214.4" y="98.5">IRQ_GYRO/3.4C</text>
<text x="216.8" y="101">MOT.IN1/5.2B</text>
<text x="216.8" y="103.6">MOT.IN2/5.2B</text>
<text x="217.3" y="106.1">CAR.BLIGHT</text>
<text x="216.7" y="111.2">CAR.LAPCNT</text>
<text x="217.5" y="108.6">CAR.FLIGHT</text>
<text x="39.7" y="118.8">CAR.FLIGHT</text>
<text x="135.4" y="114.4">CAR.LAPCNT</text>
<text x="179.7" y="114.4">CAR.SPEED</text>
<text x="239.4" y="118.2">ARDUINO_UNO</text>
<text x="239.4" y="115.6">X7.02G$3</text>
<text x="216.9" y="123.9">SCL</text>
<text x="216.7" y="126.4">SDA</text>
<text x="209.4" y="144.2">CAR.GATECTLR</text>
<text x="212.6" y="146.7">CAR.SPEED</text>
<text x="239.4" y="153.7">ARDUINO_UNO</text>
<text x="239.4" y="151.2">X7.02G$4</text>
<text x="26.2" y="164.5">CAR.BLIGHT</text>
<text x="81.3" y="164.5">CAR.AUXILLARY</text>
</g>
<g font-size="1.4" fill="#505050">
<text x="239.4" y="52.1">X7.02G$1</text>
<text x="239.4" y="54.7">ARDUINO_UNO</text>
</g>
</svg>
